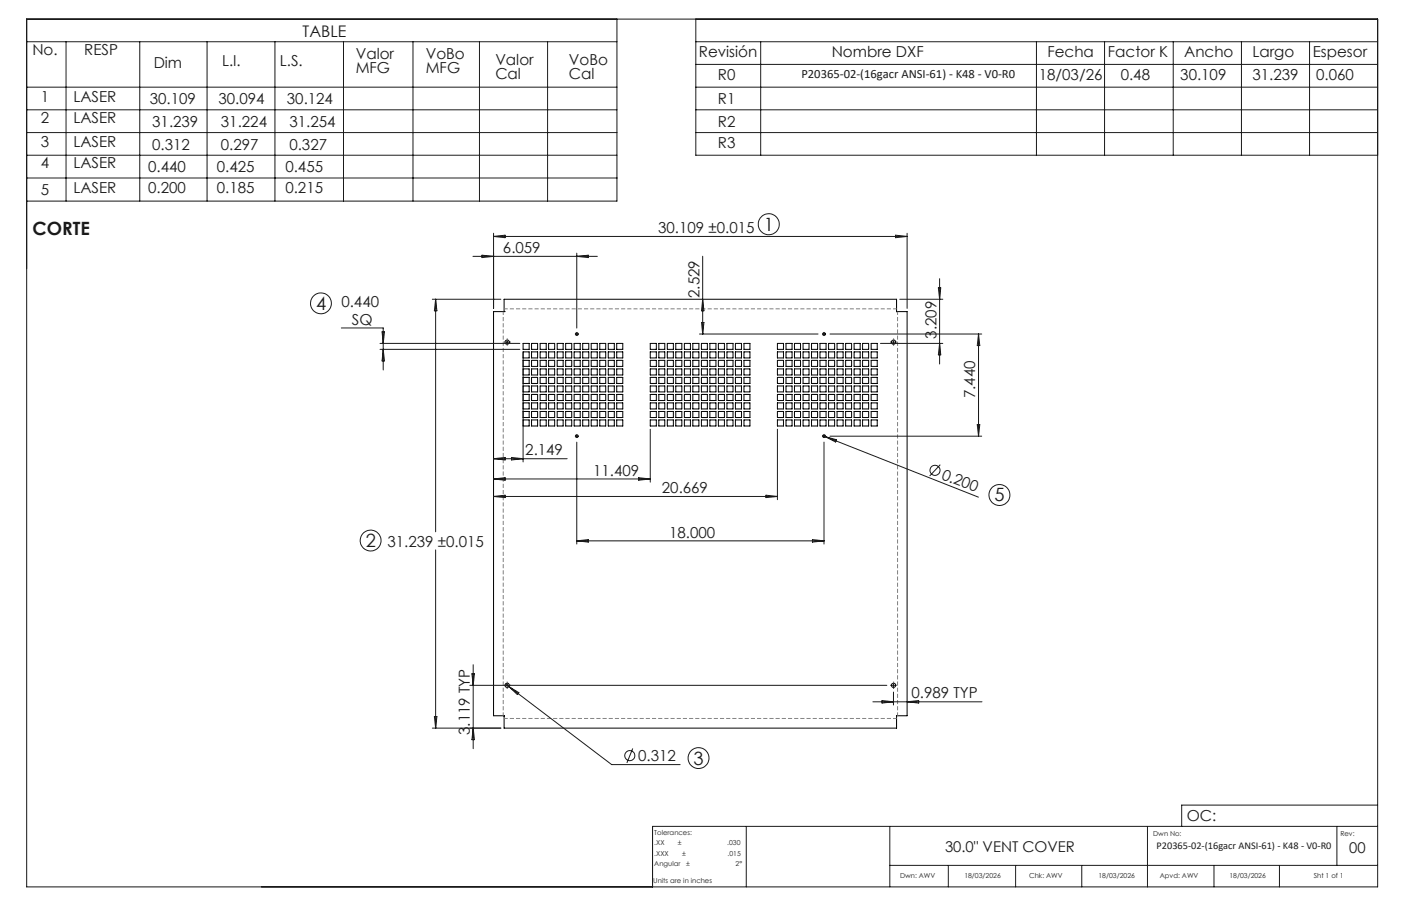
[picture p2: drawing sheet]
<svg xmlns="http://www.w3.org/2000/svg" width="432mm" height="279mm" viewBox="0 0 432 279" stroke-linecap="round" stroke-linejoin="round" font-family="sans-serif">
<g fill="none" stroke="#000" stroke-width=".31">
<path d="M155.4 96.1v-3.8h120.9v3.8M155.4 96.1h.1M155.4 96.1h-3.3v124.6h3.3M276.3 96.1h.1M276.3 96.1h3.3v124.6l-3.3 .1v3.7h-120.9v-3.7M161.2 105.9h1.9v1.8h-1.9zM161.2 108.5h1.9v1.9h-1.9zM161.2 111.1h1.9v1.9h-1.9zM161.2 113.8h1.9v1.8h-1.9zM161.2 116.4h1.9v1.9h-1.9zM161.2 119h1.9v1.9h-1.9zM163.8 105.9h1.9v1.8h-1.9z"/>
<path d="M163.8 113.8h1.9v1.8h-1.9zM163.8 116.4h1.9v1.9h-1.9zM163.8 108.5h1.9v1.9h-1.9zM163.8 111.1h1.9v1.9h-1.9zM163.8 119h1.9v1.9h-1.9zM166.5 105.9h1.8v1.8h-1.8zM166.5 113.8h1.8v1.8h-1.8zM166.5 116.4h1.8v1.9h-1.8zM166.5 108.5h1.8v1.9h-1.8zM166.5 111.1h1.8v1.9h-1.8zM166.5 119h1.8v1.9h-1.8zM169.1 105.9h1.9v1.8h-1.9z"/>
<path d="M169.1 113.8h1.9v1.8h-1.9zM169.1 116.4h1.9v1.9h-1.9zM169.1 108.5h1.9v1.9h-1.9zM169.1 111.1h1.9v1.9h-1.9zM169.1 119h1.9v1.9h-1.9zM171.7 105.9h1.9v1.8h-1.9zM171.7 113.8h1.9v1.8h-1.9zM171.7 116.4h1.9v1.9h-1.9zM171.7 119h1.9v1.9h-1.9zM171.7 108.5h1.9v1.9h-1.9zM171.7 111.1h1.9v1.9h-1.9zM174.3 105.9h1.9v1.8h-1.9z"/>
<path d="M174.3 113.8h1.9v1.8h-1.9zM174.3 116.4h1.9v1.9h-1.9zM174.3 108.5h1.9v1.9h-1.9zM174.3 111.1h1.9v1.9h-1.9zM174.3 119h1.9v1.9h-1.9zM177 105.9h1.8v1.8h-1.8zM177 113.8h1.8v1.8h-1.8zM177 116.4h1.8v1.9h-1.8zM177 108.5h1.8v1.9h-1.8zM177 111.1h1.8v1.9h-1.8zM177 119h1.8v1.9h-1.8zM179.6 105.9h1.9v1.8h-1.9z"/>
<path d="M179.6 113.8h1.9v1.8h-1.9zM179.6 116.4h1.9v1.9h-1.9zM179.6 108.5h1.9v1.9h-1.9zM179.6 111.1h1.9v1.9h-1.9zM179.6 119h1.9v1.9h-1.9zM182.2 105.9h1.9v1.8h-1.9zM182.2 113.8h1.9v1.8h-1.9zM182.2 116.4h1.9v1.9h-1.9zM182.2 108.5h1.9v1.9h-1.9zM182.2 111.1h1.9v1.9h-1.9zM182.2 119h1.9v1.9h-1.9zM184.9 105.9h1.8v1.8h-1.8z"/>
<path d="M184.9 113.8h1.8v1.8h-1.8zM184.9 116.4h1.8v1.9h-1.8zM184.9 108.5h1.8v1.9h-1.8zM184.9 111.1h1.8v1.9h-1.8zM184.9 119h1.8v1.9h-1.8zM187.5 105.9h1.8v1.8h-1.8zM187.5 113.8h1.8v1.8h-1.8zM187.5 108.5h1.8v1.9h-1.8zM187.5 111.1h1.8v1.9h-1.8zM187.5 116.4h1.8v1.9h-1.8zM187.5 119h1.8v1.9h-1.8zM190.1 105.9h1.8v1.8h-1.8z"/>
<path d="M190.1 113.8h1.8v1.8h-1.8zM190.1 116.4h1.8v1.9h-1.8zM190.1 108.5h1.8v1.9h-1.8zM190.1 111.1h1.8v1.9h-1.8zM190.1 119h1.8v1.9h-1.8zM200.4 105.9h1.9v1.8h-1.9zM200.4 113.8h1.9v1.8h-1.9zM200.4 116.4h1.9v1.9h-1.9zM200.4 119h1.9v1.9h-1.9zM200.4 111.1h1.9v1.9h-1.9zM200.4 108.5h1.9v1.9h-1.9zM203.1 105.9h1.8v1.8h-1.8z"/>
<path d="M203.1 113.8h1.8v1.8h-1.8zM203.1 116.4h1.8v1.9h-1.8zM203.1 108.5h1.8v1.9h-1.8zM203.1 111.1h1.8v1.9h-1.8zM203.1 119h1.8v1.9h-1.8zM205.7 105.9h1.8v1.8h-1.8zM205.7 113.8h1.8v1.8h-1.8zM205.7 116.4h1.8v1.9h-1.8zM205.7 108.5h1.8v1.9h-1.8zM205.7 111.1h1.8v1.9h-1.8zM205.7 119h1.8v1.9h-1.8zM208.3 105.9h1.8v1.8h-1.8z"/>
<path d="M208.3 113.8h1.8v1.8h-1.8zM208.3 116.4h1.8v1.9h-1.8zM208.3 108.5h1.8v1.9h-1.8zM208.3 111.1h1.8v1.9h-1.8zM208.3 119h1.8v1.9h-1.8zM210.9 105.9h1.9v1.8h-1.9zM210.9 113.8h1.9v1.8h-1.9zM210.9 116.4h1.9v1.9h-1.9zM210.9 108.5h1.9v1.9h-1.9zM210.9 111.1h1.9v1.9h-1.9zM210.9 119h1.9v1.9h-1.9zM213.5 105.9h1.9v1.8h-1.9z"/>
<path d="M213.5 113.8h1.9v1.8h-1.9zM213.5 116.4h1.9v1.9h-1.9zM213.5 108.5h1.9v1.9h-1.9zM213.5 111.1h1.9v1.9h-1.9zM213.5 119h1.9v1.9h-1.9zM216.2 105.9h1.8v1.8h-1.8zM216.2 113.8h1.8v1.8h-1.8zM216.2 116.4h1.8v1.9h-1.8zM216.2 108.5h1.8v1.9h-1.8zM216.2 111.1h1.8v1.9h-1.8zM216.2 119h1.8v1.9h-1.8zM218.8 105.9h1.9v1.8h-1.9z"/>
<path d="M218.8 113.8h1.9v1.8h-1.9zM218.8 116.4h1.9v1.9h-1.9zM218.8 108.5h1.9v1.9h-1.9zM218.8 111.1h1.9v1.9h-1.9zM218.8 119h1.9v1.9h-1.9zM221.4 105.9h1.9v1.8h-1.9zM221.4 113.8h1.9v1.8h-1.9zM221.4 116.4h1.9v1.9h-1.9zM221.4 108.5h1.9v1.9h-1.9zM221.4 111.1h1.9v1.9h-1.9zM221.4 119h1.9v1.9h-1.9zM224 105.9h1.9v1.8h-1.9z"/>
<path d="M224 113.8h1.9v1.8h-1.9zM224 116.4h1.9v1.9h-1.9zM224 108.5h1.9v1.9h-1.9zM224 111.1h1.9v1.9h-1.9zM224 119h1.9v1.9h-1.9zM226.7 105.9h1.8v1.8h-1.8zM226.7 113.8h1.8v1.8h-1.8zM226.7 116.4h1.8v1.9h-1.8zM226.7 108.5h1.8v1.9h-1.8zM226.7 111.1h1.8v1.9h-1.8zM226.7 119h1.8v1.9h-1.8zM229.3 105.9h1.8v1.8h-1.8z"/>
<path d="M229.3 113.8h1.8v1.8h-1.8zM229.3 116.4h1.8v1.9h-1.8zM229.3 108.5h1.8v1.9h-1.8zM229.3 111.1h1.8v1.9h-1.8zM229.3 119h1.8v1.9h-1.8zM239.6 105.9h1.9v1.8h-1.9zM239.6 113.8h1.9v1.8h-1.9zM239.6 116.4h1.9v1.9h-1.9zM239.6 119h1.9v1.9h-1.9zM239.6 111.1h1.9v1.9h-1.9zM239.6 108.5h1.9v1.9h-1.9zM242.3 105.9h1.8v1.8h-1.8z"/>
<path d="M242.3 113.8h1.8v1.8h-1.8zM242.3 116.4h1.8v1.9h-1.8zM242.3 108.5h1.8v1.9h-1.8zM242.3 111.1h1.8v1.9h-1.8zM242.3 119h1.8v1.9h-1.8zM244.9 105.9h1.8v1.8h-1.8zM244.9 113.8h1.8v1.8h-1.8zM244.9 116.4h1.8v1.9h-1.8zM244.9 108.5h1.8v1.9h-1.8zM244.9 111.1h1.8v1.9h-1.8zM244.9 119h1.8v1.9h-1.8zM247.5 105.9h1.8v1.8h-1.8z"/>
<path d="M247.5 113.8h1.8v1.8h-1.8zM247.5 116.4h1.8v1.9h-1.8zM247.5 108.5h1.8v1.9h-1.8zM247.5 111.1h1.8v1.9h-1.8zM247.5 119h1.8v1.9h-1.8zM250.1 105.9h1.9v1.8h-1.9zM250.1 113.8h1.9v1.8h-1.9zM250.1 116.4h1.9v1.9h-1.9zM250.1 108.5h1.9v1.9h-1.9zM250.1 111.1h1.9v1.9h-1.9zM250.1 119h1.9v1.9h-1.9zM252.7 105.9h1.9v1.8h-1.9z"/>
<path d="M252.7 113.8h1.9v1.8h-1.9zM252.7 116.4h1.9v1.9h-1.9zM252.7 108.5h1.9v1.9h-1.9zM252.7 111.1h1.9v1.9h-1.9zM252.7 119h1.9v1.9h-1.9zM255.4 105.9h1.8v1.8h-1.8zM255.4 113.8h1.8v1.8h-1.8zM255.4 116.4h1.8v1.9h-1.8zM255.4 108.5h1.8v1.9h-1.8zM255.4 111.1h1.8v1.9h-1.8zM255.4 119h1.8v1.9h-1.8zM258 105.9h1.9v1.8h-1.9z"/>
<path d="M258 113.8h1.9v1.8h-1.9zM258 116.4h1.9v1.9h-1.9zM258 119h1.9v1.9h-1.9zM258 108.5h1.9v1.9h-1.9zM258 111.1h1.9v1.9h-1.9zM260.6 105.9h1.9v1.8h-1.9zM260.6 113.8h1.9v1.8h-1.9zM260.6 116.4h1.9v1.9h-1.9zM260.6 108.5h1.9v1.9h-1.9zM260.6 111.1h1.9v1.9h-1.9zM260.6 119h1.9v1.9h-1.9zM263.2 105.9h1.9v1.8h-1.9z"/>
<path d="M263.2 113.8h1.9v1.8h-1.9zM263.2 116.4h1.9v1.9h-1.9zM263.2 108.5h1.9v1.9h-1.9zM263.2 111.1h1.9v1.9h-1.9zM263.2 119h1.9v1.9h-1.9zM265.9 105.9h1.8v1.8h-1.8zM265.9 113.8h1.8v1.8h-1.8zM265.9 116.4h1.8v1.9h-1.8zM265.9 108.5h1.8v1.9h-1.8zM265.9 111.1h1.8v1.9h-1.8zM265.9 119h1.8v1.9h-1.8zM268.5 105.9h1.9v1.8h-1.9z"/>
<path d="M268.5 113.8h1.9v1.8h-1.9zM268.5 108.5h1.9v1.9h-1.9zM268.5 111.1h1.9v1.9h-1.9zM268.5 116.4h1.9v1.9h-1.9zM268.5 119h1.9v1.9h-1.9zM161.2 121.6h1.9v1.9h-1.9zM161.2 124.2h1.9v1.9h-1.9zM161.2 126.9h1.9v1.9h-1.9zM161.2 129.5h1.9v1.9h-1.9zM163.8 121.6h1.9v1.9h-1.9zM163.8 124.2h1.9v1.9h-1.9zM163.8 126.9h1.9v1.9h-1.9z"/>
<path d="M163.8 129.5h1.9v1.9h-1.9zM166.5 121.6h1.8v1.9h-1.8zM166.5 124.2h1.8v1.9h-1.8zM166.5 126.9h1.8v1.9h-1.8zM166.5 129.5h1.8v1.9h-1.8zM169.1 121.6h1.9v1.9h-1.9zM169.1 124.2h1.9v1.9h-1.9zM169.1 126.9h1.9v1.9h-1.9zM169.1 129.5h1.9v1.9h-1.9zM171.7 121.6h1.9v1.9h-1.9zM171.7 124.2h1.9v1.9h-1.9zM171.7 126.9h1.9v1.9h-1.9z"/>
<path d="M171.7 129.5h1.9v1.9h-1.9zM174.3 121.6h1.9v1.9h-1.9zM174.3 124.2h1.9v1.9h-1.9zM174.3 126.9h1.9v1.9h-1.9zM174.3 129.5h1.9v1.9h-1.9zM177 121.6h1.8v1.9h-1.8zM177 124.2h1.8v1.9h-1.8zM177 126.9h1.8v1.9h-1.8zM177 129.5h1.8v1.9h-1.8zM179.6 121.6h1.9v1.9h-1.9zM179.6 124.2h1.9v1.9h-1.9zM179.6 126.9h1.9v1.9h-1.9z"/>
<path d="M179.6 129.5h1.9v1.9h-1.9zM182.2 121.6h1.9v1.9h-1.9zM182.2 124.2h1.9v1.9h-1.9zM182.2 126.9h1.9v1.9h-1.9zM182.2 129.5h1.9v1.9h-1.9zM184.9 121.6h1.8v1.9h-1.8zM184.9 124.2h1.8v1.9h-1.8zM184.9 126.9h1.8v1.9h-1.8zM184.9 129.5h1.8v1.9h-1.8zM187.5 121.6h1.8v1.9h-1.8zM187.5 124.2h1.8v1.9h-1.8zM187.5 126.9h1.8v1.9h-1.8z"/>
<path d="M187.5 129.5h1.8v1.9h-1.8zM190.1 121.6h1.8v1.9h-1.8zM190.1 124.2h1.8v1.9h-1.8zM190.1 126.9h1.8v1.9h-1.8zM190.1 129.5h1.8v1.9h-1.8zM200.4 121.6h1.9v1.9h-1.9zM200.4 124.2h1.9v1.9h-1.9zM200.4 126.9h1.9v1.9h-1.9zM200.4 129.5h1.9v1.9h-1.9zM203.1 121.6h1.8v1.9h-1.8zM203.1 124.2h1.8v1.9h-1.8zM203.1 126.9h1.8v1.9h-1.8z"/>
<path d="M203.1 129.5h1.8v1.9h-1.8zM205.7 121.6h1.8v1.9h-1.8zM205.7 124.2h1.8v1.9h-1.8zM205.7 126.9h1.8v1.9h-1.8zM205.7 129.5h1.8v1.9h-1.8zM208.3 121.6h1.8v1.9h-1.8zM208.3 124.2h1.8v1.9h-1.8zM208.3 126.9h1.8v1.9h-1.8zM208.3 129.5h1.8v1.9h-1.8zM210.9 121.6h1.9v1.9h-1.9zM210.9 124.2h1.9v1.9h-1.9zM210.9 126.9h1.9v1.9h-1.9z"/>
<path d="M210.9 129.5h1.9v1.9h-1.9zM213.5 121.6h1.9v1.9h-1.9zM213.5 124.2h1.9v1.9h-1.9zM213.5 126.9h1.9v1.9h-1.9zM213.5 129.5h1.9v1.9h-1.9zM216.2 121.6h1.8v1.9h-1.8zM216.2 124.2h1.8v1.9h-1.8zM216.2 126.9h1.8v1.9h-1.8zM216.2 129.5h1.8v1.9h-1.8zM218.8 121.6h1.9v1.9h-1.9zM218.8 124.2h1.9v1.9h-1.9zM218.8 126.9h1.9v1.9h-1.9z"/>
<path d="M218.8 129.5h1.9v1.9h-1.9zM221.4 121.6h1.9v1.9h-1.9zM221.4 124.2h1.9v1.9h-1.9zM221.4 126.9h1.9v1.9h-1.9zM221.4 129.5h1.9v1.9h-1.9zM224 121.6h1.9v1.9h-1.9zM224 124.2h1.9v1.9h-1.9zM224 126.9h1.9v1.9h-1.9zM224 129.5h1.9v1.9h-1.9zM226.7 121.6h1.8v1.9h-1.8zM226.7 124.2h1.8v1.9h-1.8zM226.7 126.9h1.8v1.9h-1.8z"/>
<path d="M226.7 129.5h1.8v1.9h-1.8zM229.3 121.6h1.8v1.9h-1.8zM229.3 124.2h1.8v1.9h-1.8zM229.3 126.9h1.8v1.9h-1.8zM229.3 129.5h1.8v1.9h-1.8zM239.6 121.6h1.9v1.9h-1.9zM239.6 124.2h1.9v1.9h-1.9zM239.6 126.9h1.9v1.9h-1.9zM239.6 129.5h1.9v1.9h-1.9zM242.3 121.6h1.8v1.9h-1.8zM242.3 124.2h1.8v1.9h-1.8zM242.3 126.9h1.8v1.9h-1.8z"/>
<path d="M242.3 129.5h1.8v1.9h-1.8zM244.9 121.6h1.8v1.9h-1.8zM244.9 124.2h1.8v1.9h-1.8zM244.9 126.9h1.8v1.9h-1.8zM244.9 129.5h1.8v1.9h-1.8zM247.5 121.6h1.8v1.9h-1.8zM247.5 124.2h1.8v1.9h-1.8zM247.5 126.9h1.8v1.9h-1.8zM247.5 129.5h1.8v1.9h-1.8zM250.1 121.6h1.9v1.9h-1.9zM250.1 124.2h1.9v1.9h-1.9zM250.1 126.9h1.9v1.9h-1.9z"/>
<path d="M250.1 129.5h1.9v1.9h-1.9zM252.7 121.6h1.9v1.9h-1.9zM252.7 124.2h1.9v1.9h-1.9zM252.7 126.9h1.9v1.9h-1.9zM252.7 129.5h1.9v1.9h-1.9zM255.4 121.6h1.8v1.9h-1.8zM255.4 124.2h1.8v1.9h-1.8zM255.4 126.9h1.8v1.9h-1.8zM255.4 129.5h1.8v1.9h-1.8zM258 121.6h1.9v1.9h-1.9zM258 124.2h1.9v1.9h-1.9zM258 126.9h1.9v1.9h-1.9z"/>
<path d="M258 129.5h1.9v1.9h-1.9zM260.6 121.6h1.9v1.9h-1.9zM260.6 124.2h1.9v1.9h-1.9zM260.6 126.9h1.9v1.9h-1.9zM260.6 129.5h1.9v1.9h-1.9zM263.2 121.6h1.9v1.9h-1.9zM263.2 124.2h1.9v1.9h-1.9zM263.2 126.9h1.9v1.9h-1.9zM263.2 129.5h1.9v1.9h-1.9zM265.9 121.6h1.8v1.9h-1.8zM265.9 124.2h1.8v1.9h-1.8zM265.9 126.9h1.8v1.9h-1.8z"/>
<path d="M265.9 129.5h1.8v1.9h-1.8zM268.5 121.6h1.9v1.9h-1.9zM268.5 124.2h1.9v1.9h-1.9zM268.5 126.9h1.9v1.9h-1.9zM268.5 129.5h1.9v1.9h-1.9zM155.4 220.7v.1"/>
<circle cx="156.3" cy="105.5" r=".66"/>
<circle cx="177.8" cy="103" r=".42"/>
<circle cx="254" cy="103" r=".42"/>
<circle cx="275.4" cy="105.5" r=".66"/>
<circle cx="177.8" cy="134.5" r=".41"/>
<circle cx="254" cy="134.5" r=".41"/>
<circle cx="156.3" cy="211.3" r=".66"/>
<circle cx="275.4" cy="211.3" r=".66"/>
</g>
<g fill="none" stroke="#191924" stroke-width=".31">
<path d="M8.2 5.9h416.4v267.6h-416.4zM8.2 12.9h181.9M20.4 12.9v49.1M43.1 12.9v49.1M63.8 12.9v49.1M84.7 12.9v49.1M105.9 12.9v49.1M127.3 12.9v49.1M147.8 12.9v49.1M168.8 12.9v49.1M190.1 5.9v56.1h-181.9M214.5 12.9h210.1"/>
<path d="M214.5 5.9v42h210.1M214.5 19.9h210.1M234.5 12.9v35M319.4 12.9v35M340.4 12.9v35M361.6 12.9v35M382.6 12.9v35M403.6 12.9v35M8.2 26.9h181.9M8.2 33.9h181.9M214.5 26.9h210.1M214.5 33.9h210.1"/>
<path d="M8.2 40.9h181.9M8.2 47.9h181.9M8.2 54.9h181.9M214.5 40.9h210.1M145.8 79.1h38.3M148.6 78.7l3.5 .4-3.5 .3zM152.1 71.9v23.2M152.1 72.9h127.5M152.1 72.9l3.6-.4v.8zM177.8 78.1v23.1M177.8 79.1l3.5-.4v.7zM216.6 79v24"/>
<path d="M276 72.5l3.6 .4-3.6 .4zM279.6 71.9v23.2M133.2 92.3h21.2M134.3 92.3v71.7M134.3 92.3l.4 3.5h-.8zM216.2 99.4h.8l-.4 3.6zM216.6 92.3l.4 3.5h-.8zM277.3 92.3h13.3M289.2 88.8h.7l-.3 3.5zM289.6 85.9v26.4M105.2 101.1h12.9v13M117.1 105.9h43.1"/>
<path d="M117.1 107.7h43.1M117.8 102.3h.7l-.4 3.6zM118.1 107.7l.4 3.6h-.7zM155.9 105.5h.8M156.3 105.1v.8M161.2 108.8v33.7M177.3 103h.9M177.8 102.6v.8M215.6 103h36.5M253.5 103h.9M254 102.6v.8M255.8 103h46.8"/>
<path d="M271.4 105.9h19.2M275 105.5h.8M275.4 105.1v.8M289.6 105.9l.3 3.5h-.7zM301.6 103v31.5M301.6 103l.4 3.6h-.8zM177.3 134.5h.9M177.8 134.1v.8M177.8 136.3v31.5M200.4 132.4v16.3M239.6 132.4v21.7M253.5 134.5h.9"/>
<path d="M253.6 134.3l.8 .4M254 134.1v.8M254 136.3v31.5M254.4 134.7l47.2 18.6M254.4 134.7l3.4 .9-.3 .7zM255.8 134.5h46.8M301.2 131h.8l-.4 3.5zM152.1 141.5l3.6-.4v.8zM152.1 147.7l3.6-.4v.8zM152.1 153.1l3.6-.4v.8zM152.1 141.5h22.7M152.1 147.7h48.3"/>
<path d="M152.1 153.1h87.5M157.7 141.1l3.5 .4-3.5 .4zM196.8 147.3l3.6 .4-3.6 .4zM236.1 152.7l3.5 .4-3.5 .4zM289.8 143.3l-3.3 3.5M134.3 169.6v54.9M177.8 166.8l3.5-.4v.8zM177.8 166.8h76.2M250.4 166.4l3.6 .4-3.6 .4zM144.8 211.3h128.5M145.5 207.8h.7l-.4 3.5zM145.8 205v25.9"/>
<path d="M155.8 211l1 .7M156.3 210.9v.9M156.8 211.7l31.7 24.1h21.1M156.8 211.7l3.1 1.9-.4 .6zM269 216.4h33.6M271.9 216l3.5 .4-3.5 .4zM275 211.3h.8M275.4 210.9v.9M275.4 213.4v4M279.6 216.4l3.5-.4v.8zM133.2 224.5h21.2M133.9 221h.8l-.4 3.5z"/>
<path d="M145.8 224.5l.4 3.6h-.7zM195 230.8l-1.8 4.5M230 254.8v18.7M274.2 254.8v18.7M353.7 254.8v18.7M412 254.8v12.1M424.6 254.8h-223.5v18.7M424.6 248.3h-60.4v6.5M274.2 266.9h150.4M292.3 266.9v6.6M313 266.9v6.6M333.4 266.9v6.6"/>
<path d="M374.2 266.9v6.6M394.3 266.9v6.6"/>
<circle cx="236.9" cy="69.2" r="3.2"/>
<circle cx="98.9" cy="93.5" r="3.2"/>
<circle cx="288.2" cy="145.1" r="1.56"/>
<circle cx="308" cy="152.6" r="3.2"/>
<circle cx="114.2" cy="166.7" r="3.2"/>
<circle cx="194.1" cy="233" r="1.55"/>
<circle cx="215.3" cy="233.8" r="3.2"/>
</g>
<g fill="none" stroke="#191924" stroke-width=".31" stroke-dasharray="15.2 1.3 1.3 1.3" stroke-linecap="butt">
<path d="M155.5 105.5h-.2M156.3 104.7v-.3M156.3 106.3v.3M157.2 105.5h.2M274.6 105.5h-.3M275.4 104.7v-.3M275.4 106.3v.3M276.2 105.5h.3M155.5 211.3h-.2M156.3 210.5v-.3M156.3 212.2v.2M157.2 211.3h.2"/>
<path d="M274.6 211.3h-.3M275.4 210.5v-.3M275.4 212.2v.2M276.2 211.3h.3"/>
</g>
<path d="M155.1 96.1v124.6M276.3 95.2h-120.9M155.4 221.6h120.9M276.6 220.7v-124.6" fill="none" stroke="#808080" stroke-width=".31" stroke-dasharray="1.3 .6" stroke-dashoffset=".2" stroke-linecap="butt"/>
<g font-size="5.6" fill="#191924">
<text x="235.4" y="71.1">1</text>
<text x="10" y="72.5">CORTE</text>
<text x="97.4" y="95.5">4</text>
<text x="306.5" y="154.6">5</text>
<text x="112.7" y="168.7">2</text>
<text x="213.8" y="235.8">3</text>
</g>
<text font-size="4.9" fill="#191924" x="93.3" y="11.4">TABLE</text>
<g font-size="4.7" fill="#191924">
<text x="10" y="17">No.</text>
<text x="26" y="17">RESP</text>
<text x="215.4" y="17.6">Revisión</text>
<text x="256.3" y="17.6">Nombre DXF</text>
<text x="322.8" y="17.5">Fecha</text>
<text x="341.5" y="17.5">Factor K</text>
<text x="365" y="17.5">Ancho</text>
<text x="386" y="17.5">Largo</text>
<text x="404.6" y="17.5">Espesor</text>
<text x="47.4" y="20.9">Dim</text>
<text x="68.4" y="20.4">L.I.</text>
<text x="86.3" y="20.4">L.S.</text>
<text x="109.6" y="18.1">Valor</text>
<text x="109.6" y="22.6">MFG</text>
<text x="131.2" y="18.1">VoBo</text>
<text x="131.2" y="22.6">MFG</text>
<text x="152.7" y="20">Valor</text>
<text x="175.3" y="20">VoBo</text>
<text x="152.7" y="24.5">Cal</text>
<text x="175.3" y="24.5">Cal</text>
<text x="221.3" y="24.6">R0</text>
<text x="320.2" y="24.7">18/03/26</text>
<text x="345.4" y="24.7">0.48</text>
<text x="363.8" y="24.7">30.109</text>
<text x="386" y="24.7">31.239</text>
<text x="405.7" y="24.7">0.060</text>
<text x="12.6" y="31.3">1</text>
<text x="22.6" y="31.3">LASER</text>
<text x="46.1" y="32">30.109</text>
<text x="67.3" y="32">30.094</text>
<text x="88.4" y="32">30.124</text>
<text x="221.3" y="32.1">R1</text>
<text x="12.6" y="38">2</text>
<text x="22.6" y="38">LASER</text>
<text x="46.9" y="39.2">31.239</text>
<text x="68.1" y="39.2">31.224</text>
<text x="89.2" y="39.2">31.254</text>
<text x="221.3" y="39.1">R2</text>
<text x="12.6" y="45.4">3</text>
<text x="22.6" y="45.4">LASER</text>
<text x="46.9" y="46.1">0.312</text>
<text x="68.1" y="46.1">0.297</text>
<text x="89.2" y="46.1">0.327</text>
<text x="221.3" y="45.8">R3</text>
<text x="12.6" y="51.9">4</text>
<text x="22.6" y="51.9">LASER</text>
<text x="45.7" y="53.2">0.440</text>
<text x="66.8" y="53.2">0.425</text>
<text x="88" y="53.2">0.455</text>
<text x="22.6" y="59.6">LASER</text>
<text x="45.7" y="59.6">0.200</text>
<text x="66.8" y="59.6">0.185</text>
<text x="88" y="59.6">0.215</text>
<text x="12.6" y="60.1">5</text>
<text x="202.8" y="71.9">30.109 ±0.015</text>
<text x="155" y="78">6.059</text>
<text x="105.2" y="94.6">0.440</text>
<text x="215.6" y="91.9" transform="rotate(-90 215.6 91.9)">2.529</text>
<text x="108.5" y="100.1">SQ</text>
<text x="288.6" y="104.5" transform="rotate(-90 288.6 104.5)">3.209</text>
<text x="300.6" y="122.9" transform="rotate(-90 300.6 122.9)">7.440</text>
<text x="161.9" y="140.4">2.149</text>
<text x="182.8" y="146.7">11.409</text>
<text x="289.9" y="147.6" transform="rotate(22 289.9 147.6)">0.200</text>
<text x="204" y="152.1">20.669</text>
<text x="206.3" y="165.8">18.000</text>
<text x="119.4" y="168.5">31.239 ±0.015</text>
<text x="280.9" y="215.4">0.989 TYP</text>
<text x="144.8" y="226.6" transform="rotate(-90 144.8 226.6)">3.119 TYP</text>
<text x="196.7" y="234.7">0.312</text>
<text x="365.8" y="253.1">OC:</text>
</g>
<g font-size="4.6" fill="#191924">
<text x="291.3" y="262.7">30.0&quot; VENT COVER</text>
<text x="415.9" y="263">00</text>
</g>
<text font-size="3.9" fill="#191924" x="247" y="24">P20365-02-(16gacr ANSI-61) - K48 - V0-R0</text>
<text font-size="3.2" fill="#191924" x="356.5" y="261.8">P20365-02-(16gacr ANSI-61) - K48 - V0-R0</text>
<g font-size="2.1" fill="#191924">
<text x="201.7" y="257.6">Tolerances:</text>
<text x="355.4" y="257.8">Dwn No:</text>
<text x="413.1" y="257.8">Rev:</text>
<text x="201.7" y="260.7">.XX</text>
<text x="201.7" y="263.9">.XXX</text>
<text x="208.9" y="260.7">±</text>
<text x="210.2" y="263.9">±</text>
<text x="224.1" y="260.7">.030</text>
<text x="224.3" y="263.9">.015</text>
<text x="201.7" y="267">Angular</text>
<text x="211.5" y="267">±</text>
<text x="226.7" y="267">2°</text>
<text x="201.3" y="272.3">Units are in inches</text>
<text x="277.4" y="270.7">Dwn: AWV</text>
<text x="297.2" y="270.7">18/03/2026</text>
<text x="317.2" y="270.7">Chk: AWV</text>
<text x="338.6" y="270.7">18/03/2026</text>
<text x="357.5" y="270.7">Apvd: AWV</text>
<text x="378.9" y="270.7">18/03/2026</text>
<text x="404.9" y="270.7">Sht 1 of 1</text>
</g>
</svg>
